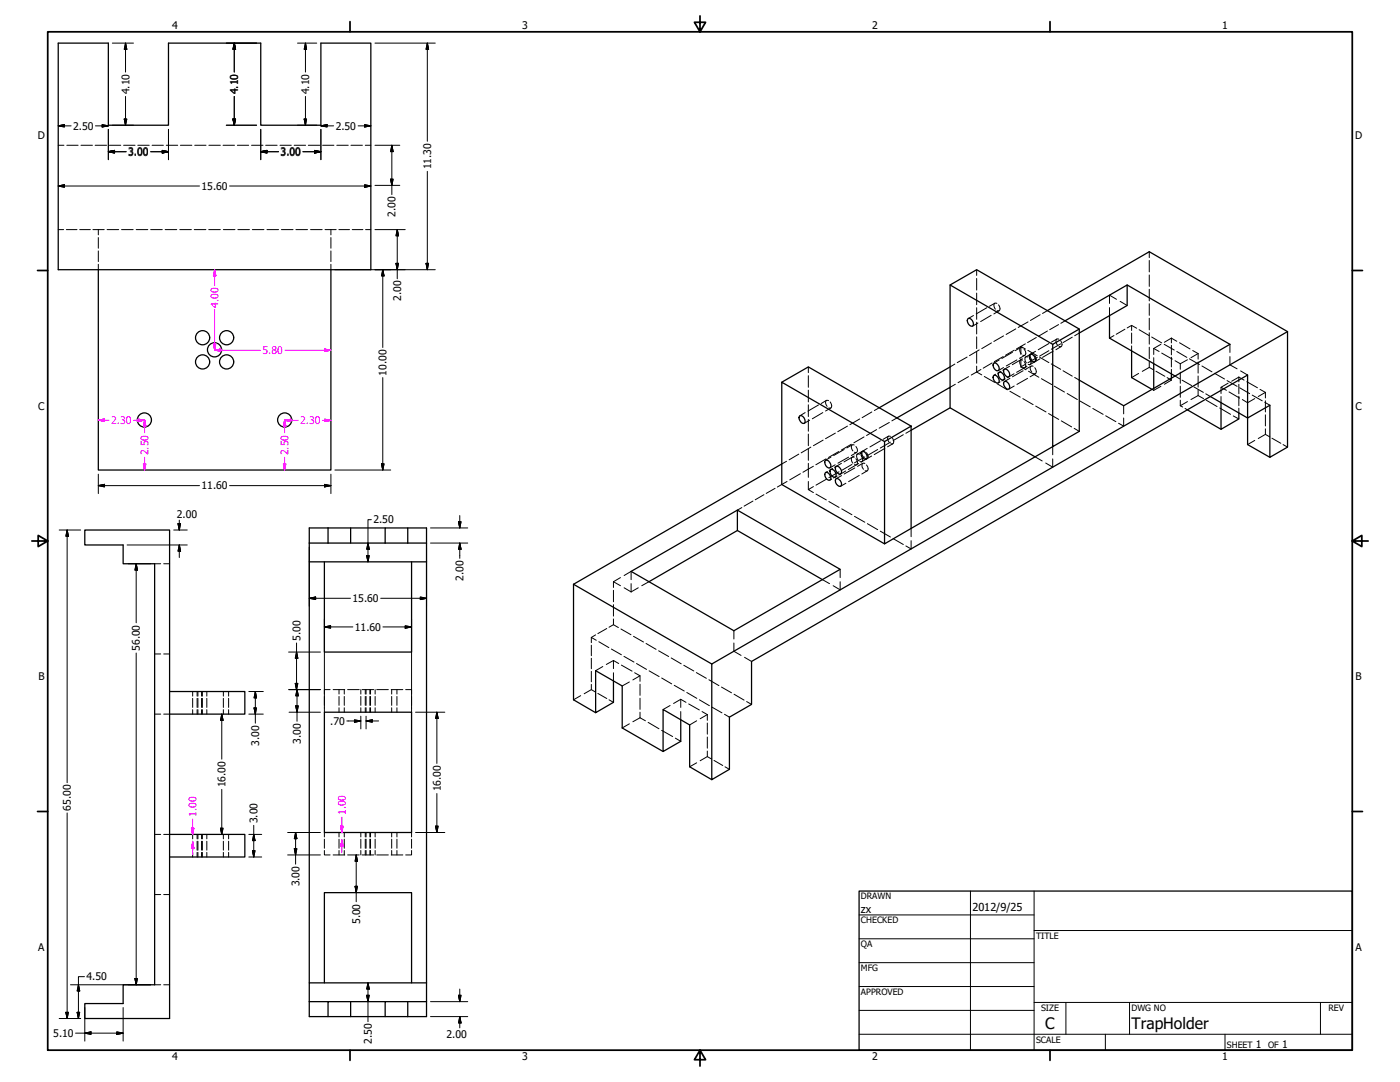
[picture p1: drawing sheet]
<svg xmlns="http://www.w3.org/2000/svg" width="559mm" height="432mm" viewBox="0 0 559 432" stroke-linecap="round" stroke-linejoin="round" font-family="sans-serif">
<g fill="none" stroke="#000" stroke-width=".4">
<path d="M23.2 58h2.3M26.7 58h4.5M32.3 58h4.6M38 58h4.5M43.7 58h4.5M49.3 58h4.6M55 58h4.6M60.7 58h4.5M66.4 58h4.5M72 58h4.6M77.7 58h4.5M83.4 58h4.5"/>
<path d="M89 58h4.6M94.7 58h4.6M100.4 58h4.6M106 58h4.6M111.8 58h4.5M117.4 58h4.6M123.1 58h4.5M128.8 58h4.5M134.4 58h4.6M140.1 58h4.6M145.8 58h2.2M23.2 91.6h2.2"/>
<path d="M26.5 91.6h4.2M31.8 91.6h4.3M37.1 91.6h4.5M39.2 91.6v2.1M39.2 94.8v4.3M42.7 91.6h4.7M48.5 91.6h4.6M54.4 91.6h4.6M60.1 91.6h4.7M65.9 91.6h4.6M71.8 91.6h4.6M77.5 91.6h4.7"/>
<path d="M83.3 91.6h4.6M89.2 91.6h4.6M94.9 91.6h4.7M100.7 91.6h4.6M106.6 91.6h4.6M112.3 91.6h4.7M118.1 91.6h4.6M124 91.6h4.6M129.7 91.6h4.5M132.1 91.6v2.1M132.1 94.8v4.3M135.3 91.6h4.2"/>
<path d="M140.6 91.6h4.2M145.9 91.6h2.1M39.2 100.1v4.3M39.2 105.5v2.1M132.1 100.1v4.3M132.1 105.5v2.1M389.8 107.6v2.3M389.8 111.1v4.7M389.8 117v4.6M445.6 119.4l-2.8-1.6v3.3M458.7 100.5v2.3M458.7 103.9v4.6"/>
<path d="M458.7 109.7v4.6M458.7 115.4v4.7M388.6 125.9l-2.1 1.2M389.8 122.8v4.6M389.8 128.6v4.7M389.8 134.4v4.7M390.3 128.9l-2.1 1.3M390.8 139.6l-3.8 2.3M393.9 122.8l-4.3 2.5M395.6 125.9l-4.2 2.4M395.7 136.8l-3.8 2.3M397.1 121l-2.2 1.2"/>
<path d="M397.9 121.1l-.8-.1a1.58 1.58 0 0 0 .2 2.4M398.5 121.7l.2 .2a1.55 1.55 0 0 1 0 2.2l-.7-.1M398.8 124l-2.1 1.3M400.6 134l-3.9 2.3M404.8 139.8l-3.5 2M405.4 131.3l-3.8 2.2M407.3 138.7l-2.1 1.3M408.1 138.8l-.7-.1a1.66 1.66 0 0 0 .2 2.5M408.7 139.4a1.72 1.72 0 0 1 .2 2.5l-.7-.2M409.3 137.2l-3.6 2.1M409.3 139.3l-1.8-1.1v3.3M410.3 139.8l3.7 2.2"/>
<path d="M410.3 128.5l-3.9 2.2M413.6 134.7l-3.5 2M415.2 125.6l-3.9 2.3M418.1 132.1l-3.6 2.1M418.1 124l-2 1.1M418.7 140l-3.7 2.1M418.7 137.1l-4.3 2.5M421.8 135.3l-2.1 1.2M422.5 129.5l-3.5 2.1M422.6 135.4l-.7-.1a1.58 1.58 0 0 0 .2 2.4M423.3 136l.2 .1a1.55 1.55 0 0 1 0 2.3l-.8-.2M423.4 137.2l-3.8 2.2"/>
<path d="M423.5 138.3l-2.1 1.3M425.1 128l-1.7 1M428 134.6l-3.7 2.1M430.8 132.9l-1.9 1.1M442.8 122.7v3.3M444.6 133.9l-1.8 1M447.1 120.3l2.8 1.6M449 131.4l-3.5 2M451.7 129.9v2M451.7 132.9v4.1M451.7 138v2.1M451.7 129.9l-1.8 1"/>
<path d="M451.7 129.9l2 1.1M454.7 131.6l4 2.3M458.7 121.2v4.7M458.7 127v4.6M458.7 132.8v4.6M458.7 138.6v4.5M459.7 134.5l4 2.3M460.5 139.1l2.2 1.2M460.5 139.1v2.4M463.4 137.4l-2.9 1.7M464.7 137.4l4 2.3M467.6 134.9l-2.8 1.7"/>
<path d="M467.6 134.9l2.1 1.3M467.6 134.9v1.9M467.6 137.8v3.8M470.8 136.8l4.2 2.5M476.1 139.9l2.1 1.2M490.9 137.4v3.3M322.6 146.4v2.3M322.6 149.9v4.7M322.6 155.7v4.7M329.9 159.8l-2.1 1.2M330.7 159.9l-.7-.1a1.5 1.5 0 0 0 .1 2.4M381.1 145.3l-1.9 1.1"/>
<path d="M381.3 153.4l-2.1 1.2M386 142.5l-3.9 2.2M386.6 150.3l-4.2 2.4M389.8 146.1v2.4l1.7-1.1M389.8 140.3v4.7M391.9 149.6l-2.1-1.1-2.1 1.2M392.9 150.2l4.1 2.4M396 144.8l-3.6 2.1M397.4 149.4l-.7 .4M398 153.2l4.1 2.4M398.8 143.6l-2.1 1.3M399.2 152.4l-.7 .4"/>
<path d="M399.5 148.1l-1.4 .9M400.4 142.3l-3.5 2M400.6 146.7l-2.1 1.2M401.3 151.2l-1.4 .8M403 146.2l-2.8 1.6M403.1 151l-2.2 1.2M403.1 156.1l4.1 2.4M404.1 140.6l-4.2 2.5M404.7 149.2l-2.7 1.5M404.8 154.1l-2.1 1.2M405.9 143.6l-4.3 2.4M407.5 146.4l2 1.2"/>
<path d="M407.5 143.1v3.3M408.1 143.8l-.7-.2a1.58 1.58 0 0 0 .2 2.4M408.1 143.2l-4 2.3M408.2 159.1l4.2 2.4M408.4 148l-4.3 2.4M408.7 144.3a1.76 1.76 0 0 1 .2 2.4l-.7-.1M409.1 141.8l-2.2 1.2M409.3 145.4l-1.8 1M409.9 146.2l-4.1 2.4M410.1 151l-4.2 2.4M410.2 142.5l-.7-.1a1.66 1.66 0 0 0 .2 2.4M410.5 148.1l4.2 2.5"/>
<path d="M410.9 143.1l.2 .2a1.64 1.64 0 0 1 0 2.2l-.7-.1M411.5 146.1l-2.1 1.2M412.4 141.3l-.7-.1a1.47 1.47 0 0 0 .2 2.4M412.4 146.2l-.7-.2a1.55 1.55 0 0 0 .2 2.5M413 141.9l.2 .1a1.55 1.55 0 0 1 0 2.3l-.7-.2M413 146.7l.2 .2a1.55 1.55 0 0 1 0 2.3l-.7-.2M413.3 140.2l-4.2 2.4M413.3 149.2l-2.1 1.2M414 142.6l-3.7 2.2M415 142.6l3.7 2.1M415.1 143.2l-4.2 2.4M415.7 151.1l4.1 2.4"/>
<path d="M419.6 145.2l3.8 2.2M420.4 140.1l-4.3 2.5M420.8 154.1l4.1 2.4M424.3 148l3.7 2.1M426 157l4 2.4M428.9 150.6l1.9 1.1M454.5 149l-2.8 1.7M458.7 144.3v2.3M458.7 146.6l-2.8 1.6M458.7 146.6l1.8 1M459.8 155.4l.3 .1M460.2 155.6l.3 .2"/>
<path d="M460.5 142.7v2.5M460.5 155v.3M460.5 155.5v.3M461.4 148.1l3.5 2.1M463.4 154.2l-2.9 1.6M463.7 140.9l4.2 2.4M465.8 150.7l1.8 1M467.6 151.7l-2.8 1.7M467.6 142.6v3.8M467.6 147.4v1.9M467.6 150.9v.3M467.6 151.4v.3"/>
<path d="M469 150.1l1.9 1.1M469 144l2.1 1.2M469.7 140.3l4 2.3M471.1 145.2v2.2M471.1 148.5v4.5M471.1 154.1v4.5M471.1 159.7v2.2M471.8 151.7l3.8 2.2M474 143.6l-2.9 1.6M474.7 143.2l4 2.3M476.6 154.4l3.7 2.2M478.2 157.9l2.2 1.2"/>
<path d="M478.2 141.1l-2.8 1.6M478.2 141.1v2.2M478.2 144.5v4.4M478.2 150.1v4.4M478.2 155.6v2.3M478.2 157.9l-2.8 1.5M479.7 146l4 2.4M481.3 157.2l1.8 1M481.5 159.7l4.3 2.5M484.8 149l4 2.3M487.4 154.6v2.4M487.4 158.2v2.5"/>
<path d="M489.8 151.9l4 2.3M490.2 152.9l-2.8 1.7 2.1 1.2M490.5 156.4l4.3 2.5M490.9 142.3v3.3l2.9 1.6M494.5 150.5v1.9M494.5 153.4v3.8M494.5 158.1v3.8M494.5 150.5l-2.9 1.6M494.5 150.5l2.1 1.2M494.8 154.7l4 2.4M495.2 148l2.8 1.7M497.6 152.3l4.3 2.4"/>
<path d="M499.8 157.7l4 2.3M500.8 159.1l-2.8 1.6-2.1-1.3M502.9 155.4l2.2 1.2M505.1 156.6l-2.9 1.6M505.1 156.6v2.2M505.1 160v4.4M321.4 164.7l-2.1 1.2M322.6 161.5v4.7M322.6 167.4v4.7M322.6 173.2v4.7M322.6 179.1v4.6M323.2 167.7l-2.1 1.2"/>
<path d="M323.7 178.4l-3.9 2.3M326.7 161.6l-4.2 2.5M328.4 164.7l-4.2 2.4M328.5 175.6l-3.8 2.3M331.3 160.4l.2 .3a1.57 1.57 0 0 1 0 2.2l-.7-.1M331.7 162.8l-2.2 1.2M333.4 172.8l-3.9 2.3M336.9 179.4l-4.2 2.4M338.3 170.1l-3.9 2.2M339.8 177.3l-4 2.3M340.1 177.5l-2.1 1.3M340.9 177.6l-.7-.1a1.66 1.66 0 0 0 .2 2.5"/>
<path d="M341.6 178.2l.2 .2a1.42 1.42 0 0 1 0 2.2l-.7-.1M343.2 167.2l-4 2.3M344.9 174.4l-4.1 2.3M346.1 178.9l-4.2 2.5M348 164.4l-3.9 2.3M349.9 171.4l-4 2.4M350.3 179.4l-4.1 2.4M350.9 162.8l-1.9 1M351.5 175.9l-4.3 2.5M353.2 178.9l-4.3 2.5M354.6 174.1l-2.1 1.2M355 168.6l-4.1 2.3"/>
<path d="M355.4 174.2l-.7-.1a1.58 1.58 0 0 0 .2 2.4M355.4 176.5l-4.1 2.3M356.1 174.7l.2 .2a1.57 1.57 0 0 1 0 2.3l-.7-.2M356.4 177.1l-2.1 1.2M357.9 166.8l-1.9 1.2M360.6 173.5l-4.1 2.3M363.7 171.7l-2.1 1.2M413.4 162.1l4.1 2.3M418.5 165l4.1 2.4M420.2 178.2v3.3M423.6 168l4.1 2.4M428.8 170.9l2 1.2"/>
<path d="M431 160l4.2 2.4M436.2 163l4.1 2.4M441.3 165.9l4.1 2.4M448.5 161.9v3.3M448.5 166.8v3.3l-2-1.2M471.1 161.9l1 .5M473 163l1 .6M474 160.3l-2.9 1.6M486.9 162.8l4.3 2.6M492.3 166l2.2 1.2M494.5 162.9v1.9M500.8 175.8l-2.8 1.6"/>
<path d="M504.8 160.5l2.1 1.2M505.1 173.4l1.8 1M505.1 165.5v4.5M505.1 171.1v2.3M505.1 173.4l-2.9 1.6M507.7 174.9l3.5 2M512.1 177.4l1.8 1M300.5 200l-3.5 2M304.9 197.4l-3.5 2.1M309.4 194.9l-3.6 2M313.9 184.1l-1.9 1.1M314.1 192.2l-3.8 2.2"/>
<path d="M318.8 181.2l-3.8 2.3M319.5 189l-4.3 2.5M322.6 184.9v5.6M322.6 192.2v3.2M324.7 194.2l-2.1 1.2 2.1 1.2M324.7 186.1l-4.2 2.4M325.7 197.2l4.1 2.3M329.7 183.1l-4.1 2.4M329.8 191.3l-4.1 2.3M330.3 188.2l-.8 .4M331.7 182.4l-2.2 1.2M332 191.2l-.7 .4"/>
<path d="M332.4 186.9l-1.4 .9M333.4 185.5l-2.1 1.2M334.1 190l-1.4 .8M334.8 180.2l-4.1 2.4M334.9 188.3l-4.1 2.3M335.9 184.9l-2.8 1.6M335.9 189.8l-2.1 1.2M337.6 188l-2.8 1.5M337.6 192.8l-2.1 1.3M338.7 182.4l-4.2 2.4M340 185.4l-4 2.3M340.9 182.5l-.7-.1a1.66 1.66 0 0 0 .2 2.4"/>
<path d="M340.9 182l-4 2.3M341.2 186.8l-4.3 2.4M341.6 183.1l.2 .2a1.5 1.5 0 0 1 0 2.2l-.7-.1M341.9 180.6l-2.1 1.2M342.7 185l-4.1 2.4M343 189.7l-4.3 2.5M343.1 181.3l-.8-.1a1.64 1.64 0 0 0 .2 2.4M343.7 181.9l.2 .2a1.55 1.55 0 0 1 0 2.2l-.7-.2M344.4 184.9l-2.1 1.2M345.2 180.1l-.7-.1a1.58 1.58 0 0 0 .2 2.4M345.2 185l-.7-.2a1.58 1.58 0 0 0 .2 2.5M345.2 182.4l-4.1 2.3"/>
<path d="M345.8 180.7a1.66 1.66 0 0 1 .2 2.4l-.7-.2M345.8 185.5a1.66 1.66 0 0 1 .2 2.5l-.7-.2M346.1 187.9l-2.1 1.3M347.9 182l-4.2 2.4M413.1 182.3l2.9 1.7M420.2 183.1v3.3l-2.8-1.6M296.1 202.6l-1.8 1M330.8 200.2l4.1 2.3M336 203.1l4 2.3M341.1 206.1l4.1 2.3M346.2 209l4.1 2.4M351.3 212l4.1 2.3"/>
<path d="M356.5 214.9l4.1 2.4M363.7 215.8v3.3l-2.1-1.2M363.7 210.9v3.3M61.7 225h2.4M65.3 225h2.4M244.9 232.2l2.7 1.5M244.9 232.2v2.2M244.9 235.6v4.6M247.6 230.5l-2.7 1.7M249.1 234.6l2.8 1.6M249.1 229.7l2.8-1.7v3.3M251.9 232.9v3.3"/>
<path d="M254.8 234.6l-2.9 1.6M259 232.2l-2.8 1.5M328.3 231.3l2.8 1.6M335.3 232.2v3.2l-2.8-1.7M335.3 227.2v3.3M236 254.4v2.1M236 257.5v4.2M236 254.4l2 1.1M237.7 253.4l-1.7 1M239 256.1l4 2.3M242.2 250.8l-3.6 2.1M244 259l4 2.3"/>
<path d="M244.9 241.3v4.6M244.9 247v2.3M244.9 249.3l-1.8 1M244.9 249.3l1.9 1.1M247.8 251l4 2.3M252.9 253.9l4 2.3M257.9 256.8l4 2.3M262.9 259.7l4 2.3M292.9 256.6v3.3l2.9 1.7M292.9 251.7v3.3M61.7 261h2.4M65.3 261h2.4"/>
<path d="M76.9 276v1.8M76.9 278.7v3.6M78.7 276v1.8M78.7 278.7v3.6M79 276v1.8M79 278.7v3.6M80.5 276v1.8M80.5 278.7v3.6M80.8 276v1.8M80.8 278.7v3.6M82.5 276v1.8M82.5 278.7v3.6"/>
<path d="M89.2 276v1.8M89.2 278.7v3.6M91.2 276v1.8M91.2 278.7v3.6M129.5 277.9v3.6M131.8 275.2h-2.3v1.8M133 275.2h4.6M135.3 275.2v1.8M135.3 277.9v3.6M137.4 275.2v1.8M137.4 277.9v3.6M138.7 275.2h4.7"/>
<path d="M144 275.2v1.8M144 277.9v3.6M144.5 275.2h4.7M145.8 275.2v1.8M145.8 277.9v3.6M146.1 275.2v1.8M146.1 277.9v3.6M147.6 275.2v1.8M147.6 277.9v3.6M147.9 275.2v1.8M147.9 277.9v3.6M149.7 275.2v1.8"/>
<path d="M149.7 277.9v3.6M150.4 275.2h4.6M156.1 275.2h4.7M156.3 275.2v1.8M156.3 277.9v3.6M158.4 275.2v1.8M158.4 277.9v3.6M161.9 275.2h2.4v1.8M164.3 277.9v3.6M231.8 277.6l-2.9 1.7M236 262.7v4.2M236 267.9v4.2"/>
<path d="M236 273.1v2.1M237.7 276.2l-1.7-1-2.8 1.7M238.6 276.7l3.6 2.1M240.6 266l-2.9 1.7M243.1 279.3l1.8 1M244.9 263.6v3.2M244.9 268.5v3.2M244.9 263.6l-2.9 1.6M244.9 263.6l2.1 1.2M248 265.4l4.3 2.4M249 261.9l4 2.3M251.2 272.2l-2.9 1.5"/>
<path d="M253.3 268.5l2.2 1.2-2.9 1.6M254.1 264.8l4 2.3M255.5 269.7v2.2M255.5 273v4.5M255.5 278.6v4.5M259.1 267.7l4 2.3M264.1 270.6l4 2.3M267.9 262.6l4 2.3M269.1 273.5l4 2.3M271.7 279.1l2.1 1.2M271.7 279.1v3.2M271.7 279.1l-2.8 1.6"/>
<path d="M272.9 265.5l4 2.3M274.1 276.4l4 2.3M277.9 268.4l4 2.3M279.1 279.3l4 2.3M283 271.3l4 2.3M288 274.2l4 2.3M293 277.1l4 2.3M297.2 262.3l2.8 1.7M298 280l2 1.1M61.7 285h2.4M65.3 285h2.4M76.9 283.2v1.8"/>
<path d="M78.7 283.2v1.8M79 283.2v1.8M80.5 283.2v1.8M80.8 283.2v1.8M82.5 283.2v1.8M89.2 283.2v1.8M91.2 283.2v1.8M129.5 282.4v1.8M135.3 282.4v1.8M137.4 282.4v1.8M144 282.4v1.8M145.8 282.4v1.8"/>
<path d="M146.1 282.4v1.8M147.6 282.4v1.8M147.9 282.4v1.8M149.7 282.4v1.8M156.3 282.4v1.8M158.4 282.4v1.8M164.3 282.4v1.8M251.2 288.9l-2.9 1.6M255.5 286.4l2.1 1.3M255.5 284.2v2.2M255.5 286.4l-2.9 1.6M258.7 288.3l4.3 2.5"/>
<path d="M264.1 291.5l4.4 2.4M267.5 281.6l-2.8 1.5M269.6 294.6l2.1 1.2M271.7 284v3.3M274.9 280.9l4.2 2.4M278.1 287.7l-2.8 1.6M280.2 284l2.1 1.2M282.3 285.2l-2.8 1.6M282.3 285.2v2.3M282.3 288.5v4.5M282.3 294.1v4.5M282.3 299.7v2.2"/>
<path d="M284.2 282.2l4 2.3M289.2 285.1l1.9 1.1M278.1 304.4l-2.8 1.6M282.3 301.9l1.8 1.1M282.3 301.9l-2.8 1.7M285 303.5l3.5 2M289.4 306l1.7 1M61.7 333h2.4M65.3 333h2.4M76.9 333v1.8M76.9 335.7v3.6M78.7 333v1.8"/>
<path d="M78.7 335.7v3.6M79 333v1.8M79 335.7v3.6M80.5 333v1.8M80.5 335.7v3.6M80.8 333v1.8M80.8 335.7v3.6M82.5 333v1.8M82.5 335.7v3.6M89.2 333v1.8M89.2 335.7v3.6M91.2 333v1.8"/>
<path d="M91.2 335.7v3.6M129.5 339.4v1.8h2.3M129.5 332.2v1.8M129.5 334.9v3.6M135.3 332.2v1.8M135.3 334.9v3.6M135.3 339.4v1.8M137.4 332.2v1.8M137.4 334.9v3.6M137.4 339.4v1.8M144 332.2v1.8M144 334.9v3.6"/>
<path d="M144 339.4v1.8M145.8 332.2v1.8M145.8 334.9v3.6M145.8 339.4v1.8M146.1 332.2v1.8M146.1 334.9v3.6M146.1 339.4v1.8M147.6 332.2v1.8M147.6 334.9v3.6M147.6 339.4v1.8M147.9 332.2v1.8M147.9 334.9v3.6"/>
<path d="M147.9 339.4v1.8M149.7 332.2v1.8M149.7 334.9v3.6M149.7 339.4v1.8M156.3 332.2v1.8M156.3 334.9v3.6M156.3 339.4v1.8M158.4 332.2v1.8M158.4 334.9v3.6M158.4 339.4v1.8M164.3 339.4v1.8h-2.4M164.3 332.2v1.8"/>
<path d="M164.3 334.9v3.6M61.7 357h2.4M65.3 357h2.4M76.9 340.2v1.8M78.7 340.2v1.8M79 340.2v1.8M80.5 340.2v1.8M80.8 340.2v1.8M82.5 340.2v1.8M89.2 340.2v1.8M91.2 340.2v1.8M133 341.2h4.6"/>
<path d="M138.7 341.2h4.7M144.5 341.2h4.7M150.4 341.2h4.6M156.1 341.2h4.7M61.7 393h2.4M65.3 393h2.4"/>
</g>
<g fill="none" stroke="#000" stroke-width=".51">
<path d="M23.2 17.2h20v32.8h24v-32.8h36.9v32.8h24v-32.8h19.9v90.4h-124.8zM39.2 107.6v80h92.9v-80M379.2 113.7l41 23.7M449.9 113.7l41 23.7-42.4 24.5-17.7-10.2M386.2 127.4l.3-.3a2 2 0 0 1 1.6 3.1 2.17 2.17 0 0 1-1.9-2.8zM418.1 124l40.6-23.5 55.2 31.8M425.1 128l24.8-14.3v8.2l-19.1 11M430.8 131.3l-10.6 6.1v40.8l10.6-6.1v-40.8l-41-23.7-10.6 6.1v40.9M442.8 126v8.9l26.2 15.2M513.9 132.3v46.1l-7 4.1v-20.8l-8.9 5.1v-17.1l-198 114.3v17.1l-8.9 5.1v20.8l-7 4.1v-46.1M513.9 132.3l-229.8 132.7M312 152.5l10.6-6.1 41.1 23.7"/>
<path d="M379.2 146.4l-28.3 16.4M396.8 144.8a2.01 2.01 0 0 1 1.5 3.2 2.01 2.01 0 0 1-1.5-3.2zM396.8 149.7a2.28 2.28 0 0 1 1.9 2.9l-.4 .2a2.01 2.01 0 0 1-1.5-3.1zM398.6 148.8l.3-.3a2 2 0 0 1 1.6 3.1 2.19 2.19 0 0 1-1.9-2.8zM400.7 147.6l.4-.3a2.08 2.08 0 0 1 1.5 3.1 2.28 2.28 0 0 1-1.9-2.8zM400.7 152.5l.4-.3a2.01 2.01 0 0 1 1.5 3.1 2.28 2.28 0 0 1-1.9-2.8zM411 141.7l.3-.3a2 2 0 0 1 1.6 3.1 2.17 2.17 0 0 1-1.9-2.8zM451.7 140.1v10.6l8.1 4.7M460.5 145.2v9.8M467.6 149.3v1.6M483.1 158.2l14.9 8.6v10.6l8.9 5.1M319 166.2l.4-.3a2.01 2.01 0 0 1 1.5 3.1 2.26 2.26 0 0 1-1.9-2.8z"/>
<path d="M353.1 176.2l10.6-6.1v40.8l-10.6 6.1zM353.1 176.2l-41.1-23.7v40.9l41.1 23.6M363.7 171.7l15.5-8.9 33.9 19.5M379.2 162.8v-8.2l-21.3 12.2M420.2 178.2l-56.5 32.7M474 163.6l13.4 7.7M487.4 160.7v10.6l7.1-4.1v-2.4M312 185.2l-83.1 48M329.3 183.9l.3-.3a2.01 2.01 0 0 1 1.6 3.2 2.2 2.2 0 0 1-1.9-2.9zM329.3 188.8l.3-.3a2.01 2.01 0 0 1 1.6 3.1 2.18 2.18 0 0 1-1.9-2.8zM331.4 187.6l.3-.3a2 2 0 0 1 1.6 3.1 2.19 2.19 0 0 1-1.9-2.8zM333.5 186.4l.4-.3a2.28 2.28 0 0 1 1.9 2.8l-.4 .3a2.26 2.26 0 0 1-1.9-2.8z"/>
<path d="M333.5 191.3l.4-.4a2.04 2.04 0 0 1 1.5 3.2 2.28 2.28 0 0 1-1.9-2.8zM344.1 180.1a2 2 0 0 1 1.6 3.2 2 2 0 0 1-1.6-3.2zM33.8 211.5h33.9v195h-33.9v-6h15.3v-7.5h12.6v-168h-12.6v-7.5h-15.3zM123.4 216.7v7.5h46.8M123.4 216.7h7.5M130.9 210.7h9.1v6h-9.1M130.9 210.7h-7.5v6M130.9 210.7v6M140 216.7h30.2M140 210.7h13.7M153.7 216.7v-6h9.1v6M162.8 210.7h7.4v195h-7.4"/>
<path d="M294.3 203.6l-42.4 24.4 41 23.7 42.4-24.5-41-23.6v8.1M123.4 224.2v168M129.5 224.2v36h34.8v-36M228.9 233.2l55.2 31.8M228.9 233.2v46.1l8.8 5.1M328.3 231.3l-34-19.6-35.3 20.5M67.7 276h30v9h-30M244.9 271.7v8.6l-7.2 4.1v-16.7l10.6 6v16.8l16.4 9.4M129.5 284.2h34.8v48h-34.8zM271.7 287.3v8.5l-7 4.1v-16.8l10.6 6.2v16.7l8.8 5.1M67.7 333h30v9h-30M123.4 399.7v6h7.5"/>
<path d="M123.4 399.7h7.5M129.5 392.2v-36h34.8v36M130.9 399.7h9.1v6h-9.1zM140 399.7h13.7M162.8 399.7h-9.1v6h9.1M162.8 399.7h7.4M162.8 399.7v6M170.2 392.2h-46.8v7.5M140 405.7h13.7"/>
<circle cx="80.9" cy="134.8" r="2.83"/>
<circle cx="85.6" cy="139.6" r="2.83"/>
<circle cx="90.5" cy="134.8" r="2.83"/>
<circle cx="80.9" cy="144.4" r="2.83"/>
<circle cx="90.5" cy="144.4" r="2.83"/>
<circle cx="57.6" cy="167.6" r="2.83"/>
<circle cx="113.6" cy="167.6" r="2.83"/>
</g>
<g fill="none" stroke="#000" stroke-width=".7">
<path d="M19 12.7h520.8v406.4h-520.8zM139.7 8.6v4.1M279.4 6.3v6.4l-2.2-3.8h4.4l-2.2 3.8M419.1 8.6v4.1M15 107.9h4M539.8 107.9h4M12.7 215.9h6.3l-3.8-2.2v4.4l3.8-2.2M539.8 215.9l3.8 2.2v-4.4l-3.8 2.2h6.3M15 323.8h4M539.8 323.8h4M139.7 419.1v4.1M279.4 419.1l2.2 3.8h-4.4l2.2-3.8v6.3"/>
<path d="M419.1 419.1v4.1"/>
</g>
<g fill="none" stroke="#000" stroke-width=".4">
<path d="M387.3 355.6v63.5M412.7 355.6v63.5M342.9 365.1h69.8M342.9 374.6h69.8M412.7 371.3h127.1M342.9 384.2h69.8M342.9 393.7h69.8M342.9 412.7h196.9M342.9 403.2h69.8M412.7 400h127.1M425.4 400v12.7M441.2 412.7v6.4"/>
<path d="M450.8 400v12.7M488.9 412.7v6.4M527 400v12.7"/>
</g>
<path d="M342.9 355.6h196.9v63.5h-196.9z" fill="none" stroke="#000" stroke-width=".51"/>
<g fill="none" stroke="#000" stroke-width=".4">
<path d="M44.8 17.2h8.5M50.1 17.2l.5 2.5h-1zM50.1 17.2v11.6M90.3 17.2h12.1M93.5 17.2l.5 2.5h-1zM93.5 17.2v11.6M118.7 17.2h7.7M121.9 17.2l.5 2.5h-1zM121.9 17.2v11.6M149.7 17.2h24M170.6 17.2l.5 2.5h-1zM170.6 17.2v39.2"/>
<path d="M50.1 38.5v11.5M93.5 38.5v11.5M121.9 38.5v11.5M23.2 50.2l2.5-.5v1zM23.2 50.2h5.2M38.1 50.2h5.1M40.8 49.7l2.4 .5-2.4 .5zM43.2 51.6v12.2M44.8 50h8.5M49.6 47.5h1l-.5 2.5zM67.2 51.6v12.2M90.3 50h12.1"/>
<path d="M93 47.5h1l-.5 2.5zM104.1 51.6v12.2M118.7 50h7.7M121.4 47.5h1l-.5 2.5zM128.1 50.2l2.5-.5v1zM128.1 51.6v12.2M128.1 50.2h5.1M142.9 50.2h5.1M145.5 49.7l2.5 .5-2.5 .5zM149.7 58h9.9M156.4 58l.5 2.5h-1zM156.4 58v19.7"/>
<path d="M23.2 74.2l2.5-.5v1zM23.2 74.2h56.4M43.2 60.6l2.5-.5v1zM43.2 60.5l2.5-.5v1zM43.2 60.6h7.2M43.2 60.5h7.2M60.1 60.6h7.1M60.1 60.5h7.1M64.8 60.1l2.4 .5-2.4 .5zM64.8 60l2.4 .5-2.4 .5zM91.6 74.2h56.4M104.1 60.6l2.5-.5v1z"/>
<path d="M104.1 60.5l2.5-.5v1zM104.1 60.6h7.1M104.1 60.5h7.1M120.9 60.6h7.2M120.9 60.5h7.2M125.5 60.1l2.6 .5-2.6 .5zM125.5 60l2.6 .5-2.6 .5zM145.5 73.7l2.5 .5-2.5 .5zM149.7 74h9.9M155.9 71.5h1l-.5 2.5zM170.6 68.4v39.2M149.7 91.6h12"/>
<path d="M158.6 91.6l.5 2.5h-1zM158.6 91.6v19.7M133.7 107.6h40M152.8 107.6l.5 2.5h-1zM152.8 107.6v31.1M158.1 105.1h1l-.5 2.5zM170.1 105.1h1l-.5 2.5zM152.8 150.7v36.9M39.2 193.8l2.5-.5v1zM39.2 193.8h40.4M39.2 189.2v7.8M91.6 193.8h40.5"/>
<path d="M129.5 193.3l2.6 .5-2.6 .5zM132.1 189.2v7.8M133.7 187.6h22.3M152.3 185.1h1l-.5 2.5zM23.6 211.5h8.6M26.8 211.5l.5 2.5h-1zM26.8 211.5v100.9M50.7 217.5h24M69.3 211.5h5.4M71.1 209h1l-.5 2.5zM71.6 217.5l.5 2.5h-1zM71.6 207.6v3.9"/>
<path d="M71.6 217.5v5M123.4 218.3v23.6M146.9 216.7l.5 2.5h-1zM148.2 207.4h-1.3v16.8M170.2 218.3v23.6M171.8 216.7h14.9M171.8 210.7h14.9M183 208.2h1l-.5 2.5zM183.5 216.7l.5 2.5h-1zM183.5 205.7v5M183.5 216.7v6.1M51.2 225h8.9"/>
<path d="M54.4 225l.5 2.5h-1.1zM54.4 225v23.5M123.4 238.8l2.6-.5v1zM123.4 238.8h16.5M146.4 221.7h1l-.5 2.5zM152 238.8h18.2M167.8 238.3l2.4 .5-2.4 .5zM118.4 256.6v18.6M129.5 250.2l2.5-.5v1zM129.5 250.2h11.3M129.5 247v35.6M152.8 250.2h11.5"/>
<path d="M161.7 249.7l2.6 .5-2.6 .5zM164.3 247v35.6M54.4 260.6v132.4M99.3 276h5.8M101.9 276l.5 2.5h-1zM101.9 276v12.6M115.2 275.2h12.7M115.2 260.2h12.7M117.9 272.7h1l-.5 2.5zM118.4 260.2l.5 2.5h-1zM118.6 275.2l.5 2.5h-1.1zM118.6 275.2v12.6"/>
<path d="M88.5 285l.5 2.5h-1zM88.5 285v18M99.3 285h5.8M101.4 282.5h1l-.5 2.5zM115.4 284.2h12.5M118 281.7h1.1l-.5 2.5zM138.4 287.7h5.6M141.5 287.3l2.5 .4-2.5 .5zM144 285.8v5.1M146.1 287.7l2.5-.4v.9zM146.1 287.7h5M146.1 285.8v5.1"/>
<path d="M165.9 284.2h11.6M174.4 284.2l.5 2.5h-1zM174.4 284.2v20.5M88.5 315v18M174.4 316.7v15.5M26.8 324.4v82.1M88 330.5h1l-.5 2.5zM99.3 333h5.2M100.8 339.5h1l-.5 2.5zM101.3 333l.5 2.5h-1zM101.3 329.4v12.6M114.8 332.2h13.1"/>
<path d="M117.5 338.7h1l-.5 2.5zM118 332.2l.5 2.5h-1zM118 332.2v12.7M165.9 332.2h11.6M173.9 329.7h1l-.5 2.5zM99.3 342h5.2M114.8 341.2h13.1M141.7 353.7h1l-.5 2.5zM142.2 341.2l.5 2.5h-1zM142.2 341.2v18.7M28.1 393h32M31.3 393l.5 2.5h-1z"/>
<path d="M33.7 389.8h-2.4v16.7M53.8 390.5h1.1l-.5 2.5zM146.4 397.2h1l-.5 2.5zM146.9 392.2l.5 2.5h-1zM146.9 392.2v15.5M171.8 399.7h14.9M183 397.2h1l-.5 2.5zM183.5 394.7v5M23.6 406.5h8.6M26.3 404h1l-.5 2.5zM30.2 412.3h18.9M30.8 404h1l-.5 2.5z"/>
<path d="M33.8 412.3l2.5-.5v1zM33.8 402.1v13.4M46.6 411.8l2.5 .5-2.5 .5zM49.1 402.1v13.4M171.8 405.7h14.9M183.5 405.7l.5 2.5h-1zM183.5 405.7v4.5"/>
</g>
<g fill="#000" stroke="#000" stroke-width=".4">
<path d="M50.1 17.2l.5 2.5zM50.1 17.2l.5 2.5h-1zM93.5 17.2l.5 2.5zM93.5 17.2l.5 2.5h-1zM121.9 17.2l.5 2.5zM121.9 17.2l.5 2.5h-1zM170.6 17.2l.5 2.5zM170.6 17.2l.5 2.5h-1zM23.2 50.2l2.5-.5zM23.2 50.2l2.5-.5v1zM40.8 50.7l2.4-.5zM40.8 49.7l2.4 .5-2.4 .5z"/>
<path d="M49.6 47.5l.5 2.5zM49.6 47.5h1l-.5 2.5zM93 47.5l.5 2.5zM93 47.5h1l-.5 2.5zM121.4 47.5l.5 2.5zM121.4 47.5h1l-.5 2.5zM128.1 50.2l2.5-.5zM128.1 50.2l2.5-.5v1zM145.5 50.7l2.5-.5zM145.5 49.7l2.5 .5-2.5 .5zM23.2 74.2l2.5-.5zM23.2 74.2l2.5-.5v1z"/>
<path d="M43.2 60.6l2.5-.5zM43.2 60.6l2.5-.5v1zM43.2 60.5l2.5-.5zM43.2 60.5l2.5-.5v1zM64.8 61.1l2.4-.5zM64.8 60.1l2.4 .5-2.4 .5zM64.8 61l2.4-.5zM64.8 60l2.4 .5-2.4 .5zM104.1 60.6l2.5-.5zM104.1 60.6l2.5-.5v1zM104.1 60.5l2.5-.5zM104.1 60.5l2.5-.5v1z"/>
<path d="M125.5 61.1l2.6-.5zM125.5 60.1l2.6 .5-2.6 .5zM125.5 61l2.6-.5zM125.5 60l2.6 .5-2.6 .5zM145.5 74.7l2.5-.5zM145.5 73.7l2.5 .5-2.5 .5zM155.9 71.5l.5 2.5zM155.9 71.5h1l-.5 2.5zM156.4 58l.5 2.5zM156.4 58l.5 2.5h-1zM158.6 91.6l.5 2.5zM158.6 91.6l.5 2.5h-1z"/>
<path d="M152.8 107.6l.5 2.5zM152.8 107.6l.5 2.5h-1zM158.1 105.1l.5 2.5zM158.1 105.1h1l-.5 2.5zM170.1 105.1l.5 2.5zM170.1 105.1h1l-.5 2.5zM39.2 193.8l2.5-.5zM39.2 193.8l2.5-.5v1zM129.5 194.3l2.6-.5zM129.5 193.3l2.6 .5-2.6 .5zM152.3 185.1l.5 2.5zM152.3 185.1h1l-.5 2.5z"/>
<path d="M26.8 211.5l.5 2.5zM26.8 211.5l.5 2.5h-1zM71.1 209l.5 2.5zM71.1 209h1l-.5 2.5zM71.6 217.5l.5 2.5zM71.6 217.5l.5 2.5h-1zM146.9 216.7l.5 2.5zM146.9 216.7l.5 2.5h-1zM183 208.2l.5 2.5zM183 208.2h1l-.5 2.5zM183.5 216.7l.5 2.5zM183.5 216.7l.5 2.5h-1z"/>
<path d="M54.4 225l.5 2.5zM54.4 225l.5 2.5h-1.1zM123.4 238.8l2.6-.5zM123.4 238.8l2.6-.5v1zM146.4 221.7l.5 2.5zM146.4 221.7h1l-.5 2.5zM167.8 239.3l2.4-.5zM167.8 238.3l2.4 .5-2.4 .5zM129.5 250.2l2.5-.5zM129.5 250.2l2.5-.5v1zM161.7 250.7l2.6-.5zM161.7 249.7l2.6 .5-2.6 .5z"/>
<path d="M101.9 276l.5 2.5zM101.9 276l.5 2.5h-1zM117.9 272.7l.5 2.5zM117.9 272.7h1l-.5 2.5zM118.4 260.2l.5 2.5zM118.4 260.2l.5 2.5h-1zM118.6 275.2l.5 2.5zM118.6 275.2l.5 2.5h-1.1zM88.5 285l.5 2.5zM88.5 285l.5 2.5h-1zM101.4 282.5l.5 2.5zM101.4 282.5h1l-.5 2.5z"/>
<path d="M118 281.7l.6 2.5zM118 281.7h1.1l-.5 2.5zM141.5 288.2l2.5-.5zM141.5 287.3l2.5 .4-2.5 .5zM146.1 287.7l2.5-.4zM146.1 287.7l2.5-.4v.9zM174.4 284.2l.5 2.5zM174.4 284.2l.5 2.5h-1zM88 330.5l.5 2.5zM88 330.5h1l-.5 2.5zM100.8 339.5l.5 2.5zM100.8 339.5h1l-.5 2.5z"/>
<path d="M101.3 333l.5 2.5zM101.3 333l.5 2.5h-1zM117.5 338.7l.5 2.5zM117.5 338.7h1l-.5 2.5zM118 332.2l.5 2.5zM118 332.2l.5 2.5h-1zM173.9 329.7l.5 2.5zM173.9 329.7h1l-.5 2.5zM141.7 353.7l.5 2.5zM141.7 353.7h1l-.5 2.5zM142.2 341.2l.5 2.5zM142.2 341.2l.5 2.5h-1z"/>
<path d="M31.3 393l.5 2.5zM31.3 393l.5 2.5h-1zM53.8 390.5l.6 2.5zM53.8 390.5h1.1l-.5 2.5zM146.4 397.2l.5 2.5zM146.4 397.2h1l-.5 2.5zM146.9 392.2l.5 2.5zM146.9 392.2l.5 2.5h-1zM183 397.2l.5 2.5zM183 397.2h1l-.5 2.5zM26.3 404l.5 2.5zM26.3 404h1l-.5 2.5z"/>
<path d="M30.8 404l.5 2.5zM30.8 404h1l-.5 2.5zM33.8 412.3l2.5-.5zM33.8 412.3l2.5-.5v1zM46.6 412.8l2.5-.5zM46.6 411.8l2.5 .5-2.5 .5zM183.5 405.7l.5 2.5zM183.5 405.7l.5 2.5h-1z"/>
</g>
<g fill="none" stroke="#f0f" stroke-width=".4">
<path d="M85.7 107.6l.5 2.5h-1zM85.7 107.6v6.3M85.2 137.1h1l-.5 2.5zM85.7 139.8l2.4-.5v.9zM85.7 139.8h18.3M85.7 123.6v16M113.7 139.8h18.4M129.5 139.3l2.6 .5-2.6 .4zM39.2 167.7l2.5-.5v1zM39.2 167.7h4.4M53.3 167.7h4.4M55.1 167.2l2.6 .5-2.6 .5z"/>
<path d="M57.7 167.6l.5 2.5h-1zM57.7 167.6v5.1M113.6 167.6l.5 2.5h-1zM113.6 167.6v5.1M113.7 167.8l2.4-.5v.9zM113.7 167.8h5.3M128.8 167.8h3.3M129.5 167.3l2.6 .5-2.6 .4zM57.2 185.1h1l-.5 2.5zM57.7 182.4v5.2M113.1 185.1h1l-.5 2.5zM113.6 182.4v5.2"/>
<path d="M76.4 330.5h1l-.5 2.5zM76.9 336l.5 2.5h-1zM76.9 326.8v6.2M76.9 336v5M136 329.7h1l-.5 2.5zM136.5 335.2l.5 2.5h-1zM136.5 326.1v6.1M136.5 335.2v5"/>
</g>
<g fill="#f0f" stroke="#f0f" stroke-width=".4">
<path d="M57.2 185.1l.5 2.5z"/>
<path d="M57.2 185.1h1l-.5 2.5z"/>
<path d="M57.7 167.6l.5 2.5z"/>
<path d="M57.7 167.6l.5 2.5h-1z"/>
<path d="M129.5 140.2l2.6-.4z"/>
<path d="M129.5 139.3l2.6 .5-2.6 .4z"/>
<path d="M85.7 139.8l2.4-.5z"/>
<path d="M85.7 139.8l2.4-.5v.9z"/>
<path d="M85.7 107.6l.5 2.5z"/>
<path d="M85.7 107.6l.5 2.5h-1z"/>
<path d="M85.2 137.1l.5 2.5z"/>
<path d="M85.2 137.1h1l-.5 2.5z"/>
<path d="M113.7 167.8l2.4-.5z"/>
<path d="M113.7 167.8l2.4-.5v.9z"/>
<path d="M129.5 168.2l2.6-.4z"/>
<path d="M129.5 167.3l2.6 .5-2.6 .4z"/>
<path d="M55.1 168.2l2.6-.5z"/>
<path d="M55.1 167.2l2.6 .5-2.6 .5z"/>
<path d="M39.2 167.7l2.5-.5z"/>
<path d="M39.2 167.7l2.5-.5v1z"/>
<path d="M113.6 167.6l.5 2.5z"/>
<path d="M113.6 167.6l.5 2.5h-1z"/>
<path d="M113.1 185.1l.5 2.5z"/>
<path d="M113.1 185.1h1l-.5 2.5z"/>
<path d="M136 329.7l.5 2.5z"/>
<path d="M136 329.7h1l-.5 2.5z"/>
<path d="M136.5 335.2l.5 2.5z"/>
<path d="M136.5 335.2l.5 2.5h-1z"/>
<path d="M76.4 330.5l.5 2.5z"/>
<path d="M76.4 330.5h1l-.5 2.5z"/>
<path d="M76.9 336l.5 2.5z"/>
<path d="M76.9 336l.5 2.5h-1z"/>
</g>
<g font-size="6.3">
<text x="417.2" y="410.6">C</text>
<text x="451.6" y="410.7">TrapHolder</text>
</g>
<g font-size="4.4">
<text x="343.7" y="364.4">zx</text>
<text x="388.1" y="363.7">2012/9/25</text>
</g>
<g font-size="4.2">
<text x="68.7" y="11.7">4</text>
<text x="208.4" y="11.7">3</text>
<text x="348.1" y="11.7">2</text>
<text x="487.8" y="11.7">1</text>
<text x="51.6" y="37.7" transform="rotate(-90 51.6 37.7)">4.10</text>
<text x="95" y="37.7" transform="rotate(-90 95 37.7)">4.10</text>
<text x="123.4" y="37.7" transform="rotate(-90 123.4 37.7)">4.10</text>
<text x="29.2" y="51.8">2.50</text>
<text x="134" y="51.8">2.50</text>
<text x="15.1" y="55.5">D</text>
<text x="540.9" y="55.5">D</text>
<text x="51.2" y="62.1">3.00</text>
<text x="112" y="62.1">3.00</text>
<text x="172.1" y="67.6" transform="rotate(-90 172.1 67.6)">11.30</text>
<text x="80.5" y="75.8">15.60</text>
<text x="157.9" y="86.6" transform="rotate(-90 157.9 86.6)">2.00</text>
<text x="160.1" y="120.1" transform="rotate(-90 160.1 120.1)">2.00</text>
<text x="154.3" y="149.9" transform="rotate(-90 154.3 149.9)">10.00</text>
<text x="15.2" y="163.4">C</text>
<text x="541" y="163.4">C</text>
<text x="80.5" y="195.3">11.60</text>
<text x="70.6" y="206.8">2.00</text>
<text x="149" y="208.9">2.50</text>
<text x="185" y="231.8" transform="rotate(-90 185 231.8)">2.00</text>
<text x="140.7" y="240.3">15.60</text>
<text x="141.7" y="251.7">11.60</text>
<text x="119.9" y="255.8" transform="rotate(-90 119.9 255.8)">5.00</text>
<text x="55.9" y="259.8" transform="rotate(-90 55.9 259.8)">56.00</text>
<text x="15.3" y="271.4">B</text>
<text x="541.1" y="271.4">B</text>
<text x="131.8" y="289.2">.70</text>
<text x="103.4" y="297.6" transform="rotate(-90 103.4 297.6)">3.00</text>
<text x="120.1" y="296.8" transform="rotate(-90 120.1 296.8)">3.00</text>
<text x="90" y="314.2" transform="rotate(-90 90 314.2)">16.00</text>
<text x="175.9" y="315.8" transform="rotate(-90 175.9 315.8)">16.00</text>
<text x="28.3" y="323.6" transform="rotate(-90 28.3 323.6)">65.00</text>
<text x="102.8" y="328.5" transform="rotate(-90 102.8 328.5)">3.00</text>
<text x="119.5" y="353.8" transform="rotate(-90 119.5 353.8)">3.00</text>
<text x="143.7" y="368.8" transform="rotate(-90 143.7 368.8)">5.00</text>
<text x="15.2" y="379.3">A</text>
<text x="541" y="379.3">A</text>
<text x="34.5" y="391.3">4.50</text>
<text x="21.3" y="413.8">5.10</text>
<text x="148.4" y="416.7" transform="rotate(-90 148.4 416.7)">2.50</text>
<text x="178.2" y="414.1">2.00</text>
<text x="501.3" y="418.3">1</text>
<text x="511.8" y="418.3">1</text>
<text x="68.7" y="423.2">4</text>
<text x="208.4" y="423.2">3</text>
<text x="348.1" y="423.2">2</text>
<text x="487.8" y="423.2">1</text>
</g>
<g font-size="4.2" fill="#f0f">
<text x="87.2" y="122.8" transform="rotate(-90 87.2 122.8)">4.00</text>
<text x="104.8" y="141.3">5.80</text>
<text x="44.4" y="169.2">2.30</text>
<text x="119.8" y="169.3">2.30</text>
<text x="59.2" y="181.7" transform="rotate(-90 59.2 181.7)">2.50</text>
<text x="115.1" y="181.7" transform="rotate(-90 115.1 181.7)">2.50</text>
<text x="78.4" y="326.1" transform="rotate(-90 78.4 326.1)">1.00</text>
<text x="138" y="325.3" transform="rotate(-90 138 325.3)">1.00</text>
</g>
<g font-size="3.5">
<text x="343.7" y="358.9">DRAWN</text>
<text x="343.7" y="368.5">CHECKED</text>
<text x="413.5" y="374.6">TITLE</text>
<text x="343.7" y="378">QA</text>
<text x="343.7" y="387.5">MFG</text>
<text x="343.7" y="397.1">APPROVED</text>
<text x="415.5" y="403.4">SIZE</text>
<text x="451.6" y="403.4">DWG NO</text>
<text x="530.3" y="403.4">REV</text>
<text x="413.5" y="416.1">SCALE</text>
<text x="489.7" y="418.3">SHEET</text>
<text x="506.2" y="418.3">OF</text>
</g>
</svg>
